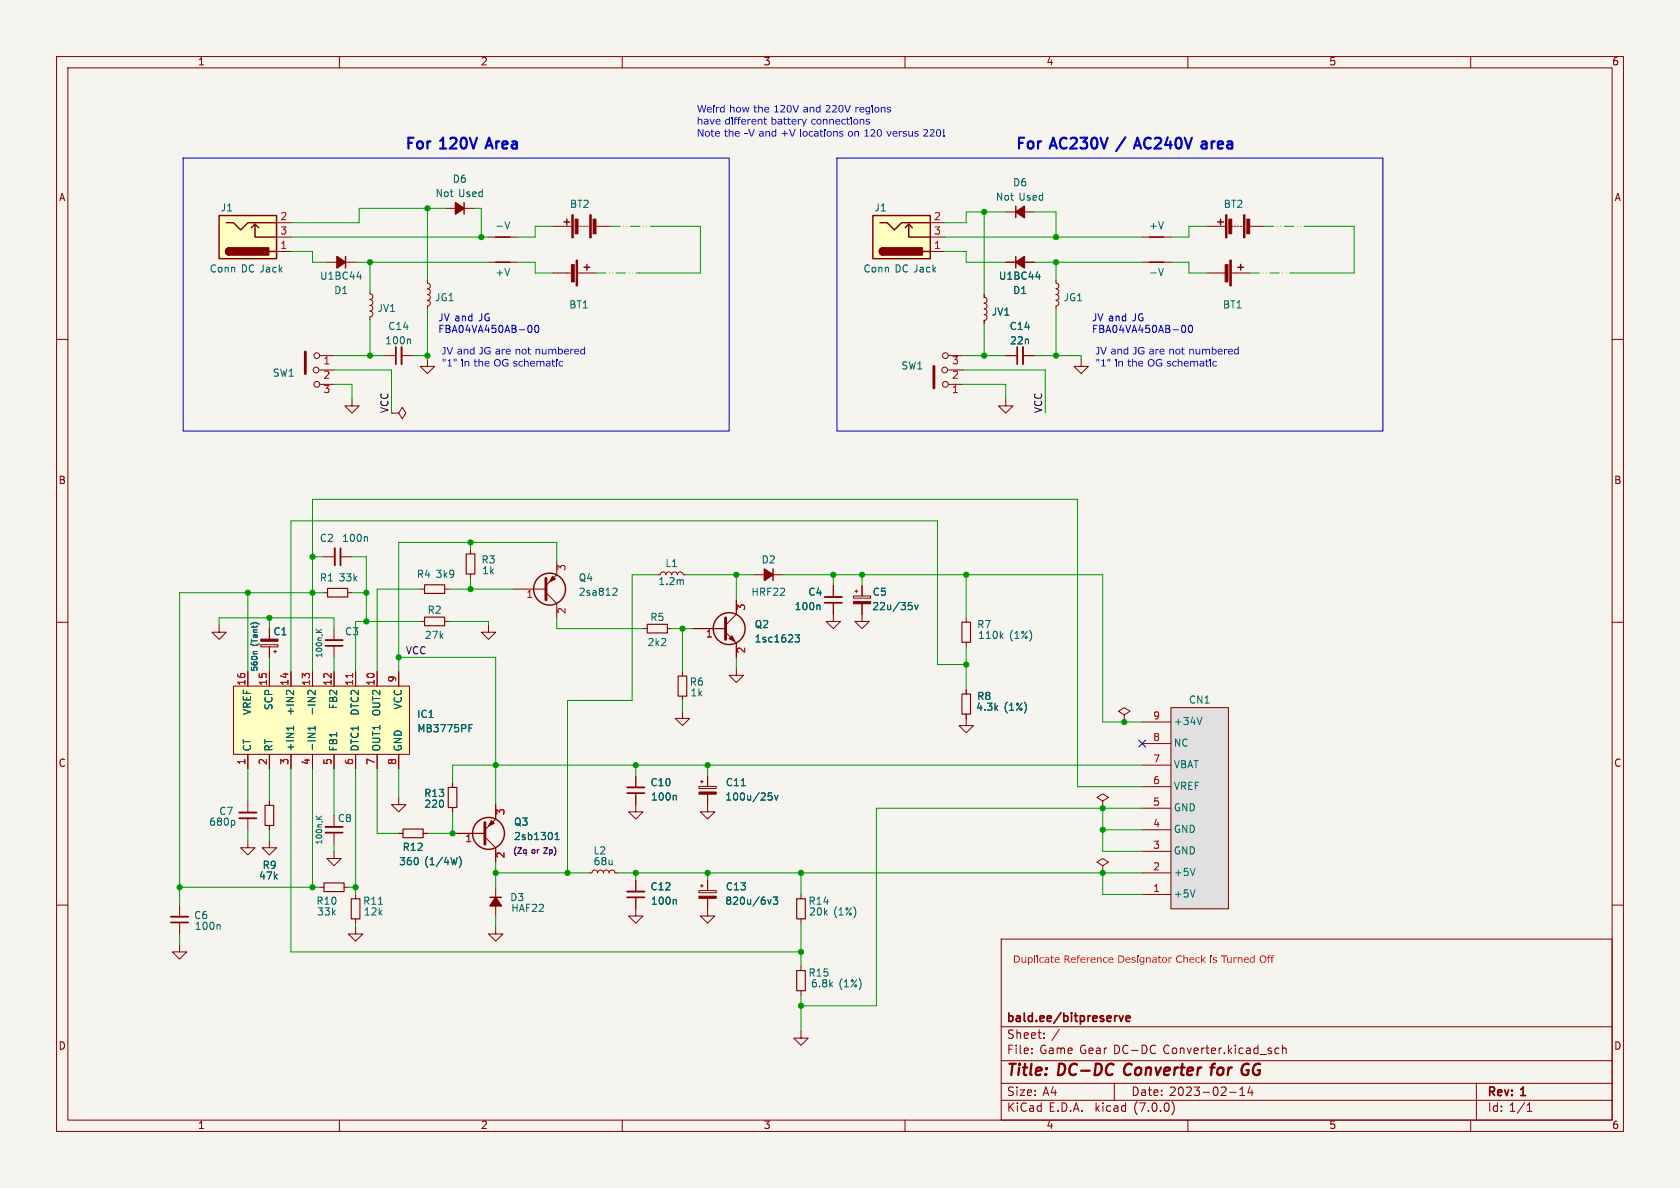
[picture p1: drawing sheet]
<svg xmlns="http://www.w3.org/2000/svg" width="297mm" height="210mm" viewBox="0 0 297 210" stroke-linecap="round" stroke-linejoin="round" font-family="sans-serif">
<path d="M0 0h297v210h-297z" fill="#f5f4ef" stroke="#f5f4ef" stroke-width=".18"/>
<g fill="none" stroke="#840000" stroke-width=".18">
<path d="M10 10h277v190h-277zM12 12h273v186h-273zM60 10v2M110 10v2M160 10v2M210 10v2M260 10v2M48.9 39.4h2.5M78.7 36.8h5.1M164.5 39.4h2.5M177.8 37.5h5.1M10 60h2"/>
<path d="M48.9 41.9h2.5M48.9 44.5h2.5M57.8 46.4h5.1M65.4 51.4v.5l.4 .2 .1 .4-.2 .3-.3 .2 .4 .1 .1 .4-.2 .3-.3 .2 .4 .1 .1 .4-.2 .4-.3 .1 .4 .1 .1 .4-.2 .4-.3 .1v.5M75.6 49.5v.5l.3 .2 .2 .4-.2 .3-.3 .2 .3 .1 .2 .4-.2 .3-.3 .2 .3 .1 .2 .4-.2 .4-.3 .1 .3 .1 .2 .4-.2 .4-.3 .1v.5M86.4 41.9h5M86.4 46.4h5M97.8 40h3.3M97.8 48.3h3.3M102.1 40h.3M102.1 48.3h3.3M102.6 40h.3"/>
<path d="M103.1 40h.3M103.6 40h.3M104.1 40h.3M105.4 40h2.5M164.5 41.9h2.5M164.5 44.5h2.5M174 52.1v.5l.4 .1 .1 .4-.2 .4-.3 .1 .4 .1 .1 .4-.2 .4-.3 .1 .4 .2 .1 .3-.2 .4-.3 .1 .4 .2 .1 .3-.2 .4-.3 .1v.6M177.8 46.4h5.1M186.7 49.5v.5l.4 .2 .1 .4-.2 .3-.3 .2 .4 .1 .1 .4-.2 .3-.3 .2 .4 .1 .1 .4-.2 .4-.3 .1 .4 .1 .1 .4-.2 .4-.3 .1v.5M201.9 41.9h5.1M201.9 46.4h5.1M213.4 40h3.3"/>
<path d="M213.4 48.3h3.3M217.7 40h.2M217.7 48.3h3.3M218.2 40h.2M218.7 40h.2M219.2 40h.3M219.7 40h.3M221 40h2.5M285 60h2M56.5 67.9h2.6M56.5 65.4h2.6M56.5 62.9h2.6"/>
<path d="M62.2 70.5v1.3h1.3l-1.3 1.2-1.2-1.2h1.2M67.9 62.9h2.1M69.2 73h1.3l.6-1 .7 1-.7 1-.6-1M71 62.9h2M75.6 63.5v1.3h1.2l-1.2 1.2-1.3-1.2h1.3M167.6 67.9h2.6M167.6 65.4h2.6M167.6 62.9h2.6M177.8 70.5v1.3h1.3l-1.3 1.2-1.3-1.2h1.3M177.8 62.9h2M180.8 62.9h2.1M191.1 63.5v1.3h1.3l-1.3 1.2-1.2-1.2h1.2"/>
<path d="M57.1 98.4h2.1M60.2 98.4h2M83.2 97.2v.7M98.4 99.1v2.5l-1.9 1.9M10 110h2M38.7 110.5v1.3h1.3l-1.3 1.2-1.2-1.2h1.2M43.8 118.7v2.6M46.1 114h3v.4h-3zM47.6 111.1v1.9M47.6 114.4v1.8M47.6 118.7v2.6M48.4 115.2h.5"/>
<path d="M48.6 114.9v.5M51.4 118.7v2.6M55.2 118.7v2.6M57.1 104.8h.8M59.1 111.1v2.1M59.1 114.2v2M59.1 118.7v2.6M61.5 104.8h.7M62.9 118.7v2.6M66.7 118.7v2.6M70.5 118.7v2.6M74.3 109.9h.8"/>
<path d="M74.3 104.1h.8M78.6 109.9h.8M78.6 104.1h.8M83.2 101.5v.7M86.4 110.5v1.3h1.2l-1.2 1.2-1.3-1.2h1.3M90.8 104.1h5.7M96.5 104.8l1.9 1.9v2.5M113.7 111.1h.7M116.2 101.6h.5l.2-.4 .3-.1 .4 .2 .1 .3 .2-.4 .4-.1 .3 .2 .1 .3 .2-.4 .4-.1 .3 .2 .2 .3 .1-.4 .4-.1 .3 .2 .2 .3h.5M118 111.1h.7M120.6 118.7v.8M122.6 111.1h5.7"/>
<path d="M128.3 111.8l1.9 1.9v2.5M130.2 118.1v1.3h1.2l-1.2 1.3-1.3-1.3h1.3M130.2 106v2.6l-1.9 1.9M133.3 101.6h5.1M147.3 106.6v3.3h1.3l-1.3 1.2-1.3-1.2h1.3M147.3 103.5v2M150.9 105.4h3v.3h-3zM151.1 104.5h.5M151.4 104.3v.5M152.4 106.7v3.2h1.3l-1.3 1.2-1.3-1.2h1.3M152.4 103.5v1.9M170.8 109.2v.8"/>
<path d="M170.8 113.5v.8M285 110h2M41.3 121.3h31.1v12.1h-31.1zM43.8 133.4v2.5M47.6 133.4v2.5M51.4 133.4v2.5M55.2 133.4v2.5M59.1 133.4v2.5M62.9 133.4v2.5M66.7 133.4v2.5M70.5 133.4v2.5M80 138.4v.8"/>
<path d="M112.4 137.2v2M120.6 125.7v1.3h1.3l-1.3 1.3-1.2-1.3h1.2M120.6 123.1v.7M123.6 139h3v.4h-3zM123.8 138.2h.5M124.1 137.9v.5M125.1 137.2v1.8M170.8 126.2v2.1h1.3l-1.3 1.2-1.3-1.2h1.3M170.8 121.9v.8M198.8 126.4l1-.7-1-.6-1.1 .6 1.1 .7v1.2M198.8 127.6h.1M201.9 139.1h5.1"/>
<path d="M201.9 135.3h5.1M201.9 131.4h5.1M201.9 127.6h5.1M207 125.1h10.2v35.6h-10.2zM10 160h2M43.8 148.6v1.3h1.3l-1.3 1.2-1.3-1.2h1.3M43.8 141.6v2M43.8 144.7v2M47.6 148.6v1.3h1.3l-1.3 1.2-1.2-1.2h1.2M47.6 141.6v.8M47.6 145.9v.8M56.5 156.8h.8"/>
<path d="M59.1 150.5v1.3h1.2l-1.2 1.2-1.3-1.2h1.3M59.1 144.1v2.1M59.1 147.2v2M60.8 156.8h.8M62.9 158.1v.8M70.5 141v1.2h1.3l-1.3 1.3-1.3-1.3h1.3M70.5 147.3h.7M74.8 147.3h.8M80 147.3h5.7M80 142.7v.8M85.7 148l1.9 1.9v2.5M87.6 142.2v2.6l-1.9 1.9"/>
<path d="M87.6 156.8v5.1M104.1 154.3h.5l.2-.4 .4-.1 .3 .2 .2 .3 .1-.4 .4-.1 .3 .2 .2 .3 .1-.4 .4-.1 .4 .2 .1 .3 .2-.4 .3-.1 .4 .2 .1 .3h.5M112.4 140.2v3.3h1.3l-1.3 1.3-1.3-1.3h1.3M112.4 158.6v3.3h1.3l-1.3 1.3-1.3-1.3h1.3M112.4 155.6v2M123.6 157.4h3v.4h-3zM123.8 156.6h.5M124.1 156.3v.5M125.1 140.4v3.1h1.3l-1.3 1.3-1.3-1.3h1.3M125.1 158.8v3.1h1.3l-1.3 1.3-1.3-1.3h1.3M125.1 155.6v1.8M141.6 158.1v.8"/>
<path d="M194.9 153l1.1-.6-1.1-.6-1 .6 1 .6v1.3M194.9 154.3h.1M194.9 141.6l1.1-.6-1.1-.7-1 .7 1 .6v1.3M194.9 142.9h.1M201.9 158.1h5.1M201.9 154.3h5.1M201.9 150.5h5.1M201.9 146.7h5.1M201.9 142.9h5.1M285 160h2M31.7 167v1.3h1.3l-1.3 1.2-1.2-1.2h1.2M31.7 160v2.1"/>
<path d="M31.7 163.1v2M62.9 163.8v1.3h1.2l-1.2 1.3-1.3-1.3h1.3M62.9 162.4v.8M87.6 163.8v1.3h1.3l-1.3 1.3-1.2-1.3h1.2M141.6 162.4v.8M141.6 170.8v.8M141.6 175.1v.8M177 166h108v32h-108zM60 198v2M110 198v2M141.6 182.2v1.3h1.3l-1.3 1.3-1.3-1.3h1.3M160 198v2"/>
<path d="M177 194.5h108M177 191.5h108M177 187.5h108M177 181.5h108M182.4 186.1v.2M182.4 185.3v.2M184.6 183.4v.2M184.6 182.6v.2M197 191.5v3M207.2 194.8a1.74 1.74 0 0 1 0 2.2M210 198v2M217.4 193.1h1.1"/>
<path d="M219.2 193.7h.8M219.2 192.6l.4-.4v1.5M221 192.1l-.4 1.1h.9M221.3 192.7v1M225.4 186l.3 .3 .4-.1M226.1 185.3h-.4l-.3 .2M226.7 185.4l.3-.1h.3l.1 1M226.7 184.8v1.5M260 198v2M261 191.5v6.5M270 196.5h.8M270 195.4l.4-.4v1.5"/>
<circle cx="55.9" cy="65.4" r=".51"/>
<circle cx="56" cy="67.9" r=".51"/>
<circle cx="56" cy="62.9" r=".51"/>
<circle cx="167" cy="65.4" r=".51"/>
<circle cx="167.1" cy="62.9" r=".51"/>
<circle cx="167.1" cy="67.9" r=".51"/>
</g>
<path d="M198.7 188.9l.1 .7M214 188.7h.7M214.8 188l-.4 .1-.1 .2-.2 1.7M220.3 188l.5 .1M220.3 189.2h.4l-.1 .7-.4 .1" fill="none" stroke="#840000" stroke-width=".4"/>
<path d="M70 61.3v3.1M179.8 61.3v3.1M60.2 96.9v3M57.5 114.2h3.1M145.8 106.6h3M42.3 144.7h3M57.5 147.2h3.1M110.9 140.2h3M110.9 158.6h3M30.2 163.1h3.1M197.9 179.6l.3 1 .4-1M199.1 180.1l.7-.2-.1-.3h-.4l-.2 .2v.7h.6" fill="none" stroke="#840000" stroke-width=".3"/>
<path d="M54 62.2v3.8M165.1 64.8v3.8" fill="none" stroke="#840000" stroke-width=".5"/>
<g fill="#840000" stroke="#840000" stroke-width=".18">
<path d="M123.6 158.4h3v.4h-3z"/>
<path d="M219.8 38h.3v4h-.3z"/>
<path d="M216.7 38h.2v4h-.2z"/>
<path d="M220.4 38.7h.5v2.6h-.5z"/>
<path d="M217.2 38.7h.6v2.6h-.6z"/>
<path d="M46.1 113h3v.4h-3z"/>
<path d="M86.9 145l.5 .5-1 .6z"/>
<path d="M217.4 46h.3v4.5h-.3z"/>
<path d="M216.6 46.8h.5v3h-.5z"/>
<path d="M97.7 101.9l.5 .5-1 .5z"/>
<path d="M150.9 106.3h3v.4h-3z"/>
<path d="M128.9 112.9l.5-.5 .5 1z"/>
<path d="M104.3 38h.2v4h-.2z"/>
<path d="M101.1 38h.2v4h-.2z"/>
<path d="M104.9 38.7h.5v2.6h-.5z"/>
<path d="M101.7 38.7h.5v2.6h-.5z"/>
<path d="M101.9 46h.2v4.5h-.2z"/>
<path d="M101 46.8h.5v3h-.5z"/>
<path d="M123.6 140h3v.4h-3z"/>
</g>
<g fill="none" stroke="#006464" stroke-width=".18">
<path d="M90.1 39.2l-.4 1.3M63.1 48.9h.8M72.4 59.9l.2 .2v.7M183.1 48.9h.8M205.7 47.5l-.4 1.2M64.8 94.9l.2 .2v.6M44.7 110.1h.7M45.5 115.2h-.6l-.1 .1M55.9 111.2l.6 .6M56.9 111.2l-.6 .5M108.5 104h.5l.1 .3-.8 .9h.8M120.7 102.6l.1 .7"/>
<path d="M140.6 112.2h.7l-.4 .5 .4 .1v.6l-.2 .1-.5-.1M144.8 106.9l.2 .2v.7M160.6 106.5h.6M161 107l.3 .2v.3l-.3 .3M161.7 106.9l.3 .9 .3-.9M177 112.4l.3 .5M177.3 112l-.5 .5M51.9 122v.8l-.9-.8-.3 .2-.1 .4M51.9 128.4v.7M51.9 128.7h-1.3l.2 .2M55.7 122v.8l-.9-.8-.4 .3 .2 .5M55.7 128.4v.7"/>
<path d="M55.7 128.7h-1.3l.4 .4M82.9 128.7h.4M82.9 128.1h.6M212.5 126.8l-.4 1.3M41.4 145.1l.1 .2-.1 .5M55.9 144.3l.6 .5M56.9 144.3l-.6 .4M81.2 151.4a1.46 1.46 0 0 1 0 2M98.1 148.4h.8M98.1 147.5l.4-.3v1.2M119.4 140.6l.2 .2v.6M119.4 159l.2 .2v.7"/>
<path d="M135.7 159l.3 .9 .3-.9M135.8 140.2h.7M136 140.7h.3l.2 .2v.4l-.5 .1M136.7 158.6h.8l-.4 .5 .3 .1v.5l-.2 .2-.5-.2M136.9 140.6l.3 .8 .3-.8M38.7 163.5l.2 .1v.7"/>
</g>
<path d="M71 61.3v3.1M180.8 61.3v3.1M59.2 96.9v3M57.5 113.2h3.1M145.8 105.5h3M110.9 139.2h3M42.3 143.6h3M57.5 146.2h3.1M110.9 157.6h3M30.2 162.1h3.1" fill="none" stroke="#840000" stroke-width=".33"/>
<g fill="none" stroke="#840000" stroke-width=".25">
<path d="M38.7 38.1h10.2v7.6h-10.2zM40 39.4h1.3l1.2 1.2 1.3-1.2h5.1M45.1 39.6l.6 .7M82 35.8v2M99.7 39.2h1M100.2 38.7v1.1M154.3 38.1h10.2v7.6h-10.2zM155.6 39.4h1.2l1.3 1.2 1.3-1.2h5.1M160.7 39.6l.6 .7M179.6 36.4v2.1M215.3 39.2h1M215.8 38.7v1.1"/>
<path d="M40.5 43.8a.64 .64 0 0 0-.6 .7 .64 .64 0 0 0 .6 .6M44.4 40.3l.7-.7v2.3h3.8M47.6 44.5h1.3M61.1 45.3v2.1M87.6 41.9h2.6M87.6 46.4h2.6M103.3 47.2h1M103.8 46.7v1.1M156.1 43.8a.64 .64 0 0 0-.6 .7 .64 .64 0 0 0 .6 .6M160 40.3l.7-.7v2.3h3.8M163.2 44.5h1.3M179.6 45.3v2.1"/>
<path d="M203.2 41.9h2.5M203.2 46.4h2.5M218.8 47.2h1M219.3 46.7v1.1M136.7 100.6v2M86.6 158.6h2"/>
<circle cx="97.2" cy="104.1" r="2.82"/>
<circle cx="128.9" cy="111.1" r="2.82"/>
<circle cx="86.4" cy="147.3" r="2.82"/>
</g>
<g fill="#840000" stroke="#840000" stroke-width=".25">
<path d="M80.5 35.8l1.5 1-1.5 1z"/>
<path d="M179.6 46.4l1.5-1.1v2.1z"/>
<path d="M155.6 44l.5-.2v1.3a.64 .64 0 0 1-.6-.4 .64 .64 0 0 1 .1-.7z"/>
<path d="M156.1 43.8h7v1.3h-7z"/>
<path d="M87.6 158.6l1 1.5h-2z"/>
<path d="M179.6 37.5l1.5-1.1v2.1z"/>
<path d="M40.1 44l.4-.2v1.3a.64 .64 0 0 1-.6-.4 .64 .64 0 0 1 .2-.7z"/>
<path d="M40.5 43.8h7v1.3h-7z"/>
<path d="M59.6 45.3l1.5 1.1-1.5 1z"/>
<path d="M135.1 100.6l1.6 1-1.6 1z"/>
</g>
<path d="M207 125.1h10.2v35.6h-10.2z" fill="#e0e0e0" stroke="#e0e0e0" stroke-width=".18"/>
<g fill="none" stroke="#840000" stroke-width=".2">
<path d="M82.4 97.9h1.5v3.6h-1.5zM57.9 104h3.6v1.5h-3.6zM75.1 109.1h3.5v1.5h-3.5zM75.1 103.4h3.5v1.5h-3.5zM114.4 110.4h3.6v1.5h-3.6zM119.9 119.5h1.5v3.6h-1.5zM170.1 110h1.5v3.5h-1.5zM79.2 139.2h1.6v3.5h-1.6zM170.1 122.7h1.5v3.5h-1.5zM46.9 142.4h1.5v3.5h-1.5zM57.3 156.1h3.5v1.5h-3.5zM62.1 158.9h1.5v3.5h-1.5z"/>
<path d="M71.2 146.6h3.6v1.5h-3.6zM140.8 158.9h1.6v3.5h-1.6zM140.8 171.6h1.6v3.5h-1.6z"/>
</g>
<path d="M96.5 102.2v3.8M128.3 109.2v3.8M85.7 145.4v3.8" fill="none" stroke="#840000" stroke-width=".51"/>
<g fill="#ffffc2" stroke="#ffffc2" stroke-width=".18">
<path d="M41.3 121.3h31.1v12.1h-31.1z"/>
<path d="M154.3 38.1h10.2v7.6h-10.2z"/>
<path d="M38.7 38.1h10.2v7.6h-10.2z"/>
</g>
<path d="M62.3 119v.8" fill="none" stroke="#a90000" stroke-width=".18"/>
<g fill="#f00">
<path d="M186.6 169.3l.3-.1 .3 .1 .1 .4-.7 .1 .2 .2h.5v.1l-.4 .1-.3-.1-.2-.5h.8l-.1-.2-.2-.1-.5 .3z"/>
<path d="M196.1 169.3l.3-.1 .3 .1 .1 .4-.7 .1 .1 .2h.6v.1l-.4 .1-.4-.1-.1-.5h.7v-.2l-.2-.1-.5 .3z"/>
<path d="M206.6 169.2h.1v.2l.5-.2v.2l-.5 .1v.7h-.1z"/>
</g>
<g fill="#0000c2">
<path d="M156.9 19l.2-.1 .4 .1v.1l-.3-.1-.3 .1 .6 .3-.1 .4h-.6v-.2l.4 .2 .2-.2-.6-.3z"/>
<path d="M135.1 20.8h.2v.2h.3v.2h-.3v.6h.3v.2h-.3l-.2-.1v-.7h-.1z"/>
<path d="M141.7 21h.2l.3 .8 .3-.8h.1l-.5 1.4h-.2l.2-.4z"/>
<path d="M153.1 21.1l.3-.1 .4 .1v.2l-.4-.1-.2 .1 .6 .3-.1 .4-.7-.1v-.1l.4 .1 .2-.1-.5-.3z"/>
<path d="M148.4 23.3l.3-.2 .4 .1v.2l-.4-.1-.2 .1 .6 .3-.1 .4h-.7v-.2l.4 .1 .2-.1-.5-.3z"/>
<path d="M102.7 61.8l.3-.1h.3v-.4h.1v1.3h-.1v-.1l-.4 .2-.2-.2-.1-.3h.1l.2 .3 .4-.1-.1-.6h-.3l-.2 .4h-.1z"/>
<path d="M98.9 63.9l.3-.1 .3 .1v.1h-.5l-.1 .3 .1 .3 .5-.1v.2l-.3 .1-.3-.1-.2-.4z"/>
</g>
<path d="M93.6 57.5a.68 .68 0 0 1 .5 .6 .68 .68 0 0 1-.5 .7M94.6 57.6l.2-.1a.68 .68 0 0 1 .5 .6 .68 .68 0 0 1-.5 .7l-.2-.1-.1-.4z" fill="none" stroke="#0000c2" stroke-width=".18"/>
<path d="M86.5 24.4l-.7 1.9M200.5 26.3l.6-1.9 .6 1.9M200.6 25.7h.9M212.7 25h.3l.3 .3v1M213.3 26.2l-.6 .1M213.3 25.4l-.6 .1" fill="none" stroke="#0000c2" stroke-width=".38"/>
<g fill="#0000c2">
<path d="M218.3 61.8l.2-.1h.3v-.4h.2v1.3h-.2v-.1l-.3 .2-.3-.2-.1-.3h.2l.2 .3 .3-.1v-.6h-.3l-.2 .4h-.2z"/>
<path d="M214.4 63.9l.3-.1 .4 .1v.1h-.5l-.1 .3 .1 .3 .5-.1v.2l-.4 .1-.3-.1-.1-.4z"/>
</g>
<path d="M32.4 27.9h96.5v48.3h-96.5zM148 27.9h96.5v48.3h-96.5zM209.2 57.5a.68 .68 0 0 1 .4 .6 .68 .68 0 0 1-.4 .7M210.2 57.6l.2-.1a.68 .68 0 0 1 .4 .6 .68 .68 0 0 1-.4 .7l-.2-.1-.1-.4z" fill="none" stroke="#0000c2" stroke-width=".18"/>
<g fill="none" stroke="#009600" stroke-width=".18">
<path d="M75.6 36.8v12.7M78.7 36.8h-15.2v2.6h-12.1M83.8 36.8h1.3v5.1M174 37.5v14.6M177.8 37.5h-7v1.9h-3.8M182.9 37.5h3.8v4.4M51.4 41.9h35M51.4 44.5h3.8v1.9h2.6M62.9 46.4h23.5M65.4 46.4v5M65.4 56.5v6.4M75.6 54.6v8.9"/>
<path d="M91.4 46.4h3.2v1.9h3.2M97.8 40h-3.2v1.9h-3.2M115.6 40h8.2v8.3h-10.8M167 41.9h34.9M167 44.5h3.8v1.9h7M174 57.2v5.7M182.9 46.4h19M186.7 46.4v3.1M186.7 54.6v8.3M207 46.4h3.2v1.9h3.2M213.4 40h-3.2v1.9h-3.2M231.1 40h8.3v8.3h-10.8"/>
<path d="M59.1 62.9h8.8M59.1 67.9h3.1v2.6M59.1 65.4h10.1v7.6M73 62.9h2.6M170.2 62.9h7.6M170.2 67.9h7.6v2.6M170.2 65.4h14.6v7.6M182.9 62.9h8.2v.6M55.2 98.4h1.9M62.2 98.4h2.6v11.5M83.2 95.9v1.3M98.4 99.1v-3.2h-27.9v22.8"/>
<path d="M38.7 110.5v-1.3h20.4v1.9M43.8 104.8v13.9M47.6 109.2v1.9M47.6 116.2v2.5M55.2 118.7v-30.4h135.3v50.8h11.4M57.1 104.8h-25.4v55.2M59.1 116.2v2.5M62.2 104.8h2.6M70.5 116.2h17.1v26M74.3 104.1h-7.6v14.6M74.3 109.9h-11.4v8.8M79.4 104.1h11.4"/>
<path d="M79.4 109.9h7v.6M83.2 102.2v1.9M98.4 109.2v1.9h15.3M116.2 101.6h-4.4v22.2h-11.5v30.5M118.7 111.1h3.9M120.6 111.1v7.6M121.3 101.6h12M130.2 101.6v4.4M130.2 116.2v1.9M138.4 101.6h56.5v26h7M147.3 101.6v1.9M152.4 101.6v1.9"/>
<path d="M170.8 117.5h-5.1v-25.4h-114.3v26.6M170.8 101.6v7.6M170.8 114.3v7.6M43.8 135.9v5.7M47.6 135.9v5.7M51.4 135.9v32.4h90.2M55.2 135.9v20.9M59.1 135.9v8.2M62.9 135.9v22.2M66.7 135.9v11.4h3.8M70.5 135.9v5.1M112.4 135.3v1.9"/>
<path d="M120.6 123.8v1.9M125.1 135.3v1.9M201.9 135.3h-121.9v3.1M31.7 156.8h24.8M43.8 146.7v1.9M47.6 146.7v1.9M59.1 149.2v1.3M61.6 156.8h1.3M80 143.5v3.8h-4.4M87.6 152.4v4.4M87.6 154.3h16.5M109.2 154.3h92.7"/>
<path d="M112.4 154.3v1.3M125.1 154.3v1.3M141.6 154.3v3.8M194.9 142.9v7.6h7M194.9 154.3v3.8h7M194.9 146.7h7M201.9 142.9h-47v34.9h-13.3M31.7 165.1v1.9M62.9 163.2v.6M87.6 161.9v1.9M141.6 163.2v7.6M141.6 175.9v6.3"/>
</g>
<path d="M105.4 48.3h7.6M107.9 40h7.7M221 48.3h7.6M223.5 40h7.6" fill="none" stroke="#009600" stroke-width=".18" stroke-dasharray="1.7 .6 0 .6 0 .6"/>
<path d="M201.3 130.8l1.2 1.3M202.5 130.8l-1.2 1.3" fill="none" stroke="#000084" stroke-width=".18"/>
<g fill="none" stroke="#006464" stroke-width=".18">
<path d="M183.1 48.9h.8M44.7 110.1h.7M45.5 115.2h-.6l-.1 .1M140.6 112.2h.7l-.4 .5 .4 .1v.6l-.2 .1-.5-.1M144.8 106.9l.2 .2v.7M160.6 106.5h.6M161 107l.3 .2v.3l-.3 .3M161.7 106.9l.3 .9 .3-.9M51.9 122v.8l-.9-.8-.3 .2-.1 .4M51.9 128.4v.7M51.9 128.7h-1.3l.2 .2M55.7 122v.8l-.9-.8-.4 .3 .2 .5"/>
<path d="M55.7 128.4v.7M55.7 128.7h-1.3l.4 .4M82.9 128.7h.4M82.9 128.1h.6M81.2 151.4a1.46 1.46 0 0 1 0 2M98.1 148.4h.8M98.1 147.5l.4-.3v1.2M119.4 140.6l.2 .2v.6M119.4 159l.2 .2v.7M135.7 159l.3 .9 .3-.9M135.8 140.2h.7M136 140.7h.3l.2 .2v.4l-.5 .1"/>
<path d="M136.7 158.6h.8l-.4 .5 .3 .1v.5l-.2 .2-.5-.2M136.9 140.6l.3 .8 .3-.8"/>
</g>
<g fill="none" stroke="#840000" stroke-width=".18">
<path d="M174 52.1v.5M174 56.6v.6M177.8 46.4h1.8M181.1 46.4h1.8M177.8 62.9h2M180.8 62.9h2.1M43.8 118.7v2.6M47.6 111.1v1.9M47.6 114.4v1.8M47.6 118.7v2.6M51.4 118.7v2.6M55.2 118.7v2.6"/>
<path d="M59.1 118.7v2.6M62.9 118.7v2.6M66.7 118.7v2.6M70.5 118.7v2.6M122.6 111.1h5.7M130.2 106v2.6M130.2 113.7v2.5M147.3 103.5v2M147.3 106.6v2M152.4 103.5v1.9M152.4 106.7v1.9M43.8 133.4v2.5"/>
<path d="M47.6 133.4v2.5M51.4 133.4v2.5M55.2 133.4v2.5M59.1 133.4v2.5M62.9 133.4v2.5M66.7 133.4v2.5M70.5 133.4v2.5M80 138.4v.8M112.4 137.2v2M125.1 137.2v1.8M170.8 121.9v.8M170.8 126.2v.8"/>
<path d="M47.6 141.6v.8M47.6 145.9v.8M70.5 147.3h.7M74.8 147.3h.8M80 147.3h5.7M80 142.7v.8M87.6 142.2v2.6M87.6 149.9v2.5M112.4 140.2v2M112.4 155.6v2M112.4 158.6v2.1M125.1 140.4v1.8"/>
<path d="M125.1 155.6v1.8M125.1 158.8v1.9"/>
</g>
<path d="M62.3 119v.8" fill="none" stroke="#a90000" stroke-width=".18"/>
<g fill="#009600" stroke="#009600" stroke-width=".18">
<circle cx="64.8" cy="104.8" r=".46"/>
<circle cx="64.8" cy="109.9" r=".46"/>
<circle cx="43.8" cy="104.8" r=".46"/>
<circle cx="55.2" cy="98.4" r=".46"/>
<circle cx="55.2" cy="104.8" r=".46"/>
<circle cx="83.2" cy="95.9" r=".46"/>
<circle cx="83.2" cy="104.1" r=".46"/>
<circle cx="80" cy="147.3" r=".46"/>
<circle cx="87.6" cy="154.3" r=".46"/>
<circle cx="70.5" cy="116.2" r=".46"/>
<circle cx="100.3" cy="154.3" r=".46"/>
<circle cx="87.6" cy="135.3" r=".46"/>
<circle cx="112.4" cy="154.3" r=".46"/>
<circle cx="112.4" cy="135.3" r=".46"/>
<circle cx="125.1" cy="135.3" r=".46"/>
<circle cx="125.1" cy="154.3" r=".46"/>
<circle cx="120.6" cy="111.1" r=".46"/>
<circle cx="55.2" cy="156.8" r=".46"/>
<circle cx="31.7" cy="156.8" r=".46"/>
<circle cx="47.6" cy="109.2" r=".46"/>
<circle cx="85.1" cy="41.9" r=".46"/>
<circle cx="75.6" cy="36.8" r=".46"/>
<circle cx="170.8" cy="101.6" r=".46"/>
<circle cx="130.2" cy="101.6" r=".46"/>
<circle cx="147.3" cy="101.6" r=".46"/>
<circle cx="152.4" cy="101.6" r=".46"/>
<circle cx="62.9" cy="156.8" r=".46"/>
<circle cx="198.8" cy="127.6" r=".46"/>
<circle cx="170.8" cy="117.5" r=".46"/>
<circle cx="141.6" cy="177.8" r=".46"/>
<circle cx="194.9" cy="142.9" r=".46"/>
<circle cx="141.6" cy="154.3" r=".46"/>
<circle cx="141.6" cy="168.3" r=".46"/>
<circle cx="194.9" cy="154.3" r=".46"/>
<circle cx="194.9" cy="146.7" r=".46"/>
<circle cx="186.7" cy="62.9" r=".46"/>
<circle cx="174" cy="62.9" r=".46"/>
<circle cx="174" cy="37.5" r=".46"/>
<circle cx="75.6" cy="62.9" r=".46"/>
<circle cx="65.4" cy="46.4" r=".46"/>
<circle cx="65.4" cy="62.9" r=".46"/>
<circle cx="186.7" cy="46.4" r=".46"/>
<circle cx="186.7" cy="41.9" r=".46"/>
</g>
<g font-size="2.8" fill="#840000">
<text x="178" y="190.8">Title:</text>
<text x="187.1" y="190.8">DC-DC</text>
<text x="199.4" y="190.8">Converter</text>
<text x="215.4" y="190.8">for</text>
<text x="221.4" y="190.8">GG</text>
</g>
<g font-size="2.7" fill="#0000c2">
<text x="71.8" y="26.7">For</text>
<text x="78" y="26.7">120V</text>
<text x="86.8" y="26.7">Area</text>
<text x="179.7" y="26.7">For</text>
<text x="186" y="26.7">AC230V</text>
<text x="198.3" y="26.7">/</text>
<text x="202" y="26.7">AC240V</text>
<text x="214.3" y="26.7">area</text>
</g>
<g font-size="2.1" fill="#840000">
<text x="178" y="183.9">Sheet:</text>
<text x="178" y="181.1">bald.ee/bitpreserve</text>
<text x="185.9" y="183.9">/</text>
<text x="178" y="186.6">File:</text>
<text x="183.8" y="186.6">Game Gear DC-DC</text>
<text x="205.8" y="186.6">Converter.kicad_sch</text>
<text x="178" y="196.8">KiCad</text>
<text x="178" y="194">Size:</text>
<text x="184.3" y="194">A4</text>
<text x="185.4" y="196.8">E.D.A.</text>
<text x="193.7" y="196.8">kicad</text>
<text x="200" y="194">Date:</text>
<text x="200.6" y="196.8">(7.0.0)</text>
<text x="206.7" y="194">2023-02-14</text>
<text x="263" y="194.2">Rev:</text>
<text x="263" y="196.8">Id: 1/1</text>
<text x="269" y="194.2">1</text>
</g>
<g font-size="1.8" fill="#840000">
<text x="35" y="11.8">1</text>
<text x="85" y="11.8">2</text>
<text x="135" y="11.8">3</text>
<text x="185" y="11.8">4</text>
<text x="235" y="11.8">5</text>
<text x="285" y="11.8">6</text>
<text x="10.4" y="35.8">A</text>
<text x="285.4" y="35.8">A</text>
<text x="10.3" y="85.8">B</text>
<text x="285.3" y="85.8">B</text>
<text x="10.3" y="135.8">C</text>
<text x="285.3" y="135.8">C</text>
<text x="10.3" y="185.8">D</text>
<text x="285.3" y="185.8">D</text>
<text x="35" y="199.8">1</text>
<text x="85" y="199.8">2</text>
<text x="135" y="199.8">3</text>
<text x="185" y="199.8">4</text>
<text x="235" y="199.8">5</text>
<text x="285" y="199.8">6</text>
</g>
<g font-size="1.8" fill="#0000c2">
<text x="123.2" y="20.1">Weird how the 120V and 220V regions</text>
<text x="123.2" y="22.2">have different</text>
<text x="136.3" y="22.2">battery</text>
<text x="143.3" y="22.2">connections</text>
<text x="123.2" y="24.4">Note the -V and +V locations</text>
<text x="149.8" y="24.4">on 120 versus</text>
<text x="163.1" y="24.4">220!</text>
<text x="77.5" y="57">JV and</text>
<text x="77.5" y="59.1">FBA04VA450AB-00</text>
<text x="84.8" y="57">JG</text>
<text x="193" y="57">JV and</text>
<text x="193" y="59.1">FBA04VA450AB-00</text>
<text x="200.3" y="57">JG</text>
<text x="78.1" y="62.9">JV and JG are not numbered</text>
<text x="78.1" y="65">&quot;1&quot; in the OG schematic</text>
<text x="193.7" y="62.9">JV and JG are not numbered</text>
<text x="193.7" y="65">&quot;1&quot; in the OG schematic</text>
</g>
<g font-size="1.8" fill="#006464">
<text x="76.9" y="35.1">Not</text>
<text x="80" y="32.6">D6</text>
<text x="81" y="35.1">Used</text>
<text x="176" y="35.8">Not</text>
<text x="179" y="33.2">D6</text>
<text x="180.1" y="35.8">Used</text>
<text x="39" y="37.7">J1</text>
<text x="87.5" y="40.8">-V</text>
<text x="100.7" y="37">BT2</text>
<text x="154.5" y="37.7">J1</text>
<text x="203.1" y="40.8">+V</text>
<text x="216.3" y="37">BT2</text>
<text x="37" y="48.5">Conn</text>
<text x="42.6" y="48.5">DC Jack</text>
<text x="56.5" y="49.7">U1BC44</text>
<text x="59" y="52.3">D1</text>
<text x="76.8" y="53.5">JG1</text>
<text x="87.5" y="49.1">+V</text>
<text x="152.6" y="48.5">Conn</text>
<text x="158.2" y="48.5">DC Jack</text>
<text x="176.5" y="49.7">U1BC44</text>
<text x="179" y="52.3">D1</text>
<text x="188" y="53.5">JG1</text>
<text x="203.1" y="49.1">-V</text>
<text x="66.7" y="55.4">JV1</text>
<text x="68.6" y="58.6">C14</text>
<text x="100.6" y="54.8">BT1</text>
<text x="175.3" y="56.1">JV1</text>
<text x="178.4" y="58.6">C14</text>
<text x="216.1" y="54.8">BT1</text>
<text x="68" y="61.2">100n</text>
<text x="159.3" y="65.6">SW1</text>
<text x="178.5" y="61.2">22n</text>
<text x="48.2" y="66.9">SW1</text>
<text x="56.5" y="96.1">C2</text>
<text x="60.4" y="96.1">100n</text>
<text x="85.1" y="99.9">R3</text>
<text x="85.2" y="101.8">1k</text>
<text x="117.6" y="100.5">L1</text>
<text x="134.6" y="99.9">D2</text>
<text x="56.5" y="103.1">R1</text>
<text x="59.8" y="103.1">33k</text>
<text x="73.6" y="102.4">R4</text>
<text x="77" y="102.4">3k9</text>
<text x="102.2" y="103.1">Q4</text>
<text x="102.2" y="105.6">2sa812</text>
<text x="116.3" y="103.7">1.2m</text>
<text x="132.8" y="105.6">HRF22</text>
<text x="142.8" y="105.6">C4</text>
<text x="154.2" y="105.6">C5</text>
<text x="48.3" y="112.6">C1</text>
<text x="60.9" y="112.6">C3</text>
<text x="75" y="113.2">27k</text>
<text x="75.5" y="108.8">R2</text>
<text x="114.9" y="110">R5</text>
<text x="133.4" y="111.3">Q2</text>
<text x="133.4" y="113.9">1sc1623</text>
<text x="140.4" y="108.1">100n</text>
<text x="154.1" y="108.1">22u/35v</text>
<text x="172.7" y="111.3">R7</text>
<text x="172.9" y="113.2">110k</text>
<text x="178.4" y="113.2">(1%)</text>
<text x="114.4" y="114.5">2k2</text>
<text x="48.5" y="125.7" transform="rotate(-90 48.5 125.7)">SCP</text>
<text x="59.9" y="125.5" transform="rotate(-90 59.9 125.5)">FB2</text>
<text x="71.3" y="125.5" transform="rotate(-90 71.3 125.5)">VCC</text>
<text x="121.9" y="121.5">R6</text>
<text x="122" y="123.4">1k</text>
<text x="172.5" y="125.9">4.3k</text>
<text x="172.7" y="124">R8</text>
<text x="177.5" y="125.9">(1%)</text>
<text x="210.1" y="124.7">CN1</text>
<text x="44.6" y="126.5" transform="rotate(-90 44.6 126.5)">VREF</text>
<text x="52.3" y="126.6" transform="rotate(-90 52.3 126.6)">+IN2</text>
<text x="56.1" y="126.6" transform="rotate(-90 56.1 126.6)">-IN2</text>
<text x="63.7" y="126.6" transform="rotate(-90 63.7 126.6)">DTC2</text>
<text x="67.5" y="126.8" transform="rotate(-90 67.5 126.8)">OUT2</text>
<text x="73.7" y="127.2">IC1</text>
<text x="73.7" y="129.7">MB3775PF</text>
<text x="207.5" y="128.5">+34V</text>
<text x="44.6" y="132.8" transform="rotate(-90 44.6 132.8)">CT</text>
<text x="48.5" y="132.8" transform="rotate(-90 48.5 132.8)">RT</text>
<text x="52.3" y="132.8" transform="rotate(-90 52.3 132.8)">+IN1</text>
<text x="56.1" y="132.8" transform="rotate(-90 56.1 132.8)">-IN1</text>
<text x="59.9" y="132.8" transform="rotate(-90 59.9 132.8)">FB1</text>
<text x="63.7" y="132.8" transform="rotate(-90 63.7 132.8)">DTC1</text>
<text x="67.5" y="132.8" transform="rotate(-90 67.5 132.8)">OUT1</text>
<text x="71.3" y="132.8" transform="rotate(-90 71.3 132.8)">GND</text>
<text x="207.5" y="136.1">VBAT</text>
<text x="207.5" y="132.3">NC</text>
<text x="74.9" y="141.2">R13</text>
<text x="75" y="143.1">220</text>
<text x="114.9" y="139.3">C10</text>
<text x="115" y="141.8">100n</text>
<text x="128.2" y="141.8">100u/25v</text>
<text x="128.3" y="139.3">C11</text>
<text x="207.5" y="143.7">GND</text>
<text x="207.5" y="139.9">VREF</text>
<text x="36.9" y="146.2">680p</text>
<text x="38.7" y="144.3">C7</text>
<text x="59.7" y="145.6">C8</text>
<text x="90.8" y="146.2">Q3</text>
<text x="90.8" y="148.8">2sb1301</text>
<text x="207.5" y="147.5">GND</text>
<text x="45.7" y="155.8">47k</text>
<text x="46.4" y="153.9">R9</text>
<text x="70.5" y="153.2">360</text>
<text x="71.1" y="150.7">R12</text>
<text x="75" y="153.2">(1/4W)</text>
<text x="104.9" y="151.3">L2</text>
<text x="104.9" y="153.2">68u</text>
<text x="207.5" y="155.1">+5V</text>
<text x="207.5" y="151.3">GND</text>
<text x="55.9" y="160.2">R10</text>
<text x="64.1" y="160.2">R11</text>
<text x="90.1" y="159.6">D3</text>
<text x="90.3" y="161.5">HAF22</text>
<text x="114.9" y="157.7">C12</text>
<text x="115" y="160.2">100n</text>
<text x="128.2" y="160.2">820u/6v3</text>
<text x="128.3" y="157.7">C13</text>
<text x="142.9" y="160.2">R14</text>
<text x="207.5" y="158.9">+5V</text>
<text x="34.3" y="162.8">C6</text>
<text x="34.4" y="164.7">100n</text>
<text x="56" y="162.1">33k</text>
<text x="64.3" y="162.1">12k</text>
<text x="143" y="162.1">20k</text>
<text x="147.3" y="162.1">(1%)</text>
<text x="142.9" y="172.9">R15</text>
<text x="143.3" y="174.8">6.8k</text>
<text x="148.2" y="174.8">(1%)</text>
</g>
<g font-size="1.8" fill="#a90000">
<text x="49.5" y="39.1">2</text>
<text x="49.5" y="41.7">3</text>
<text x="165.1" y="39.1">2</text>
<text x="165.1" y="41.7">3</text>
<text x="49.5" y="44.2">1</text>
<text x="165.1" y="44.2">1</text>
<text x="57.1" y="64.8">1</text>
<text x="168.2" y="64.8">3</text>
<text x="57.1" y="67.3">2</text>
<text x="57.1" y="69.9">3</text>
<text x="168.2" y="69.9">1</text>
<text x="168.2" y="67.3">2</text>
<text x="100.3" y="101" transform="rotate(-90 100.3 101)">3</text>
<text x="93" y="106">1</text>
<text x="132.1" y="108" transform="rotate(-90 132.1 108)">3</text>
<text x="100.3" y="108.6" transform="rotate(-90 100.3 108.6)">2</text>
<text x="124.7" y="113">1</text>
<text x="132.1" y="115.6" transform="rotate(-90 132.1 115.6)">2</text>
<text x="43.6" y="121.3" transform="rotate(-90 43.6 121.3)">16</text>
<text x="47.4" y="121.3" transform="rotate(-90 47.4 121.3)">15</text>
<text x="51.2" y="121.3" transform="rotate(-90 51.2 121.3)">14</text>
<text x="55" y="121.3" transform="rotate(-90 55 121.3)">13</text>
<text x="58.8" y="121.3" transform="rotate(-90 58.8 121.3)">12</text>
<text x="62.6" y="121.3" transform="rotate(-90 62.6 121.3)">11</text>
<text x="66.4" y="121.3" transform="rotate(-90 66.4 121.3)">10</text>
<text x="70.2" y="120.7" transform="rotate(-90 70.2 120.7)">9</text>
<text x="203.8" y="131.2">8</text>
<text x="203.8" y="127.4">9</text>
<text x="43.6" y="135.3" transform="rotate(-90 43.6 135.3)">1</text>
<text x="47.4" y="135.3" transform="rotate(-90 47.4 135.3)">2</text>
<text x="51.2" y="135.3" transform="rotate(-90 51.2 135.3)">3</text>
<text x="55" y="135.3" transform="rotate(-90 55 135.3)">4</text>
<text x="58.8" y="135.3" transform="rotate(-90 58.8 135.3)">5</text>
<text x="62.6" y="135.3" transform="rotate(-90 62.6 135.3)">6</text>
<text x="66.4" y="135.3" transform="rotate(-90 66.4 135.3)">7</text>
<text x="70.2" y="135.3" transform="rotate(-90 70.2 135.3)">8</text>
<text x="203.8" y="135">7</text>
<text x="203.8" y="142.6">5</text>
<text x="203.8" y="138.8">6</text>
<text x="82.2" y="149.2">1</text>
<text x="89.5" y="144.2" transform="rotate(-90 89.5 144.2)">3</text>
<text x="203.8" y="146.4">4</text>
<text x="89.5" y="151.8" transform="rotate(-90 89.5 151.8)">2</text>
<text x="203.8" y="154.1">2</text>
<text x="203.8" y="150.2">3</text>
<text x="203.8" y="157.9">1</text>
</g>
<g font-size="1.8" fill="#0f0f0f">
<text x="68.9" y="73" transform="rotate(-90 68.9 73)">VCC</text>
<text x="184.4" y="73" transform="rotate(-90 184.4 73)">VCC</text>
<text x="71.8" y="115.9">VCC</text>
</g>
<g font-size="1.8" fill="#f00">
<text x="179.1" y="170.4">Duplicate</text>
<text x="188" y="170.4">Reference</text>
<text x="197.5" y="170.4">Designator</text>
<text x="207.8" y="170.4">Check is Turned Off</text>
</g>
<g font-size="1.4" fill="#006464">
<text x="45.8" y="118.8" transform="rotate(-90 45.8 118.8)">560n</text>
<text x="45.8" y="114.2" transform="rotate(-90 45.8 114.2)">(Tant)</text>
<text x="57.2" y="116.4" transform="rotate(-90 57.2 116.4)">100n,K</text>
<text x="57.2" y="149.4" transform="rotate(-90 57.2 149.4)">100n,K</text>
</g>
<g font-size="1.4" fill="#840084">
<text x="90.6" y="151.2">(Zq</text>
<text x="93.9" y="151.2">or</text>
<text x="96.2" y="151.2">Zp)</text>
</g>
</svg>
